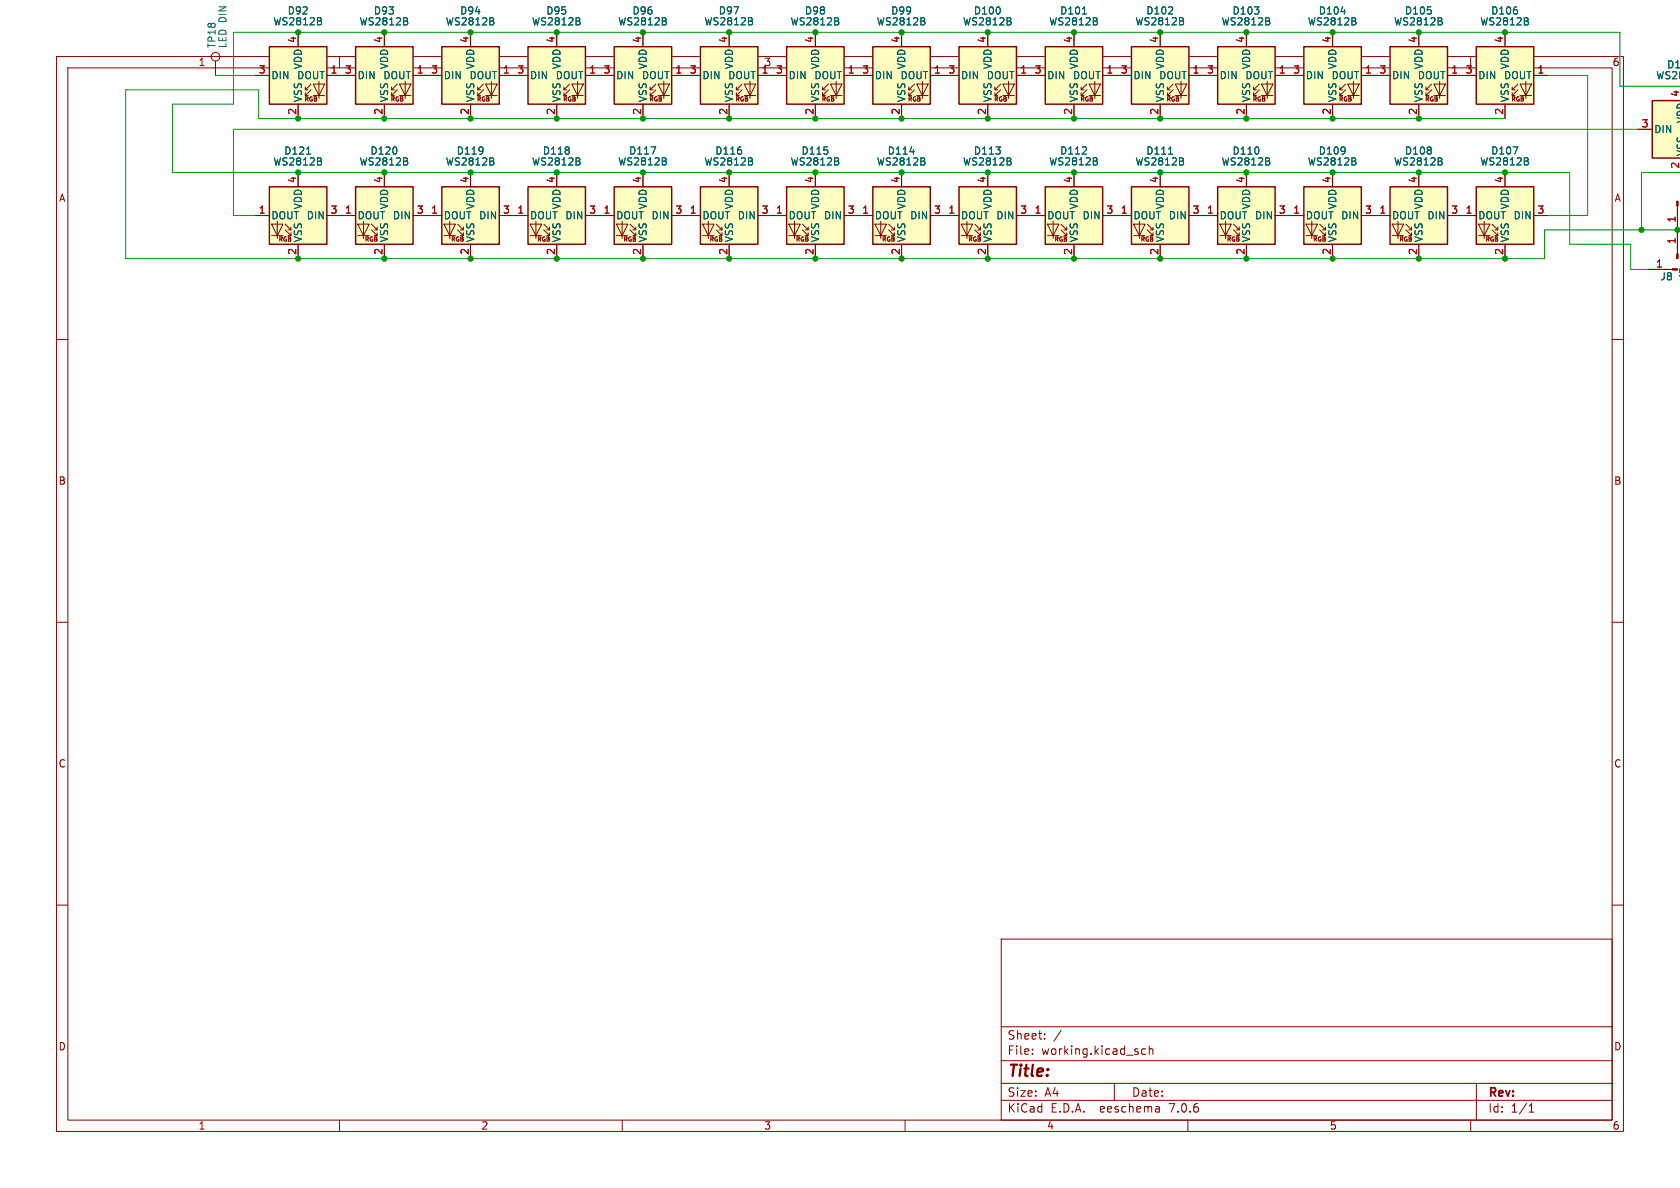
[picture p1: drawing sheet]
<svg xmlns="http://www.w3.org/2000/svg" width="297mm" height="210mm" viewBox="0 0 297 210" stroke-linecap="round" stroke-linejoin="round" font-family="sans-serif">
<g fill="none" stroke="#840000" stroke-width=".18">
<path d="M10 10h277v190h-277zM12 12h273v186h-273zM38.1 10.8v2.5M45.1 13.3h2.5M52.7 5.7v2.6M52.7 18.4v2.6M54 16.9h.5M54 15.9h.5M55 15.9l-1 1v-.5M55 14.9l-1 1v-.5M55.4 14.9h2l-1 2zM55.4 16.9h2"/>
<path d="M56.4 14.4v3M57.8 13.3h5.1M60 10v2M67.9 5.7v2.6M67.9 18.4v2.6M69.2 16.9h.5M69.2 15.9h.5M70.2 15.9l-1 1v-.5M70.2 14.9l-1 1v-.5M70.6 14.9h2l-1 2zM70.6 16.9h2M71.6 14.4v3"/>
<path d="M73 13.3h5.1M83.2 5.7v2.6M83.2 18.4v2.6M84.5 16.9h.5M84.5 15.9h.5M85.3 10.4l.5-.1 .3 .4-.8 .9h.8M85.5 15.9l-1 1v-.5M85.5 14.9l-1 1v-.5M85.9 14.9h2l-1 2zM85.9 16.9h2M86.9 14.4v3M88.3 13.3h5"/>
<path d="M98.4 5.7v2.6M98.4 18.4v2.6M99.7 16.9h.5M99.7 15.9h.5M100.7 15.9l-1 1v-.5M100.7 14.9l-1 1v-.5M101.1 14.9h2l-1 2zM101.1 16.9h2M102.1 14.4v3M103.5 13.3h5.1M110 10v2M113.7 5.7v2.6"/>
<path d="M113.7 18.4v2.6M114.9 16.9h.5M114.9 15.9h.5M116 15.9l-1.1 1v-.5M116 14.9l-1.1 1v-.5M116.3 14.9h2.1l-1.1 2zM116.3 16.9h2.1M117.3 14.4v3M118.7 13.3h5.1M128.9 5.7v2.6M128.9 18.4v2.6M130.2 16.9h.5"/>
<path d="M130.2 15.9h.5M131.2 15.9l-1 1v-.5M131.2 14.9l-1 1v-.5M131.6 14.9h2l-1 2zM131.6 16.9h2M132.6 14.4v3M134 13.3h5.1M144.1 5.7v2.6M144.1 18.4v2.6M145.4 16.9h.5M145.4 15.9h.5M146.4 15.9l-1 1v-.5"/>
<path d="M146.4 14.9l-1 1v-.5M146.8 14.9h2l-1 2zM146.8 16.9h2M147.8 14.4v3M149.2 13.3h5.1M159.4 5.7v2.6M159.4 18.4v2.6M160.7 16.9h.5M160.7 15.9h.5M161.7 15.9l-1 1v-.5M161.7 14.9l-1 1v-.5M162.1 14.9h2l-1 2z"/>
<path d="M162.1 16.9h2M163.1 14.4v3M164.5 13.3h5M174.6 5.7v2.6M174.6 18.4v2.6M175.9 16.9h.5M175.9 15.9h.5M176.9 15.9l-1 1v-.5M176.9 14.9l-1 1v-.5M177.3 14.9h2l-1 2zM177.3 16.9h2M178.3 14.4v3"/>
<path d="M179.7 13.3h5.1M189.9 5.7v2.6M189.9 18.4v2.6M191.1 16.9h.5M191.1 15.9h.5M192.2 15.9l-1.1 1v-.5M192.2 14.9l-1.1 1v-.5M192.5 14.9h2.1l-1.1 2zM192.5 16.9h2.1M193.5 14.4v3M194.9 13.3h5.1M205.1 5.7v2.6"/>
<path d="M205.1 18.4v2.6M206.4 16.9h.5M206.4 15.9h.5M207.4 15.9l-1 1v-.5M207.4 14.9l-1 1v-.5M207.8 14.9h2l-1 2zM207.8 16.9h2M208.8 14.4v3M210 10v2M210.2 13.3h5.1M220.3 5.7v2.6M220.3 18.4v2.6"/>
<path d="M221.6 16.9h.5M221.6 15.9h.5M222.6 15.9l-1 1v-.5M222.6 14.9l-1 1v-.5M223 14.9h2l-1 2zM223 16.9h2M224 14.4v3M225.4 13.3h5.1M235.6 5.7v2.6M235.6 18.4v2.6M236.9 16.9h.5M236.9 15.9h.5"/>
<path d="M237.9 15.9l-1 1v-.5M237.9 14.9l-1 1v-.5M238.3 14.9h2l-1 2zM238.3 16.9h2M239.3 14.4v3M240.7 13.3h5M250.8 5.7v2.6M250.8 18.4v2.6M252.1 16.9h.5M252.1 15.9h.5M253.1 15.9l-1 1v-.5M253.1 14.9l-1 1v-.5"/>
<path d="M253.5 14.9h2l-1 2zM253.5 16.9h2M254.5 14.4v3M255.9 13.3h5.1M260 10v2M266.1 5.7v2.6M266.1 18.4v2.6M267.3 16.9h.5M267.3 15.9h.5M268.4 15.9l-1.1 1v-.5M268.4 14.9l-1.1 1v-.5M268.7 14.9h2.1l-1.1 2z"/>
<path d="M268.7 16.9h2.1M269.7 14.4v3M271.1 13.3h2.6M45.1 38.1h2.5M48 39.6h2l-1 2.1zM49 39.1v3.1M50.4 39.6l1 1v-.5M52.7 30.5v2.5M57.8 38.1h5.1M63.2 39.6h2.1l-1 2.1zM64.3 39.1v3.1M65.7 39.6l1 1v-.5"/>
<path d="M67.9 30.5v2.5M73 38.1h5.1M78.5 39.6h2l-1 2.1zM79.5 39.1v3.1M80.9 39.6l1 1v-.5M83.2 30.5v2.5M88.3 38.1h5M93.7 39.6h2.1l-1.1 2.1zM94.7 39.1v3.1M96.1 39.6l1.1 1v-.5M98.4 30.5v2.5M103.5 38.1h5.1"/>
<path d="M109 39.6h2l-1 2.1zM110 39.1v3.1M111.4 39.6l1 1v-.5M113.7 30.5v2.5M118.7 38.1h5.1M124.2 39.6h2l-1 2.1zM125.2 39.1v3.1M126.6 39.6l1 1v-.5M128.9 30.5v2.5M134 38.1h5.1M139.4 39.6h2.1l-1 2.1zM140.5 39.1v3.1"/>
<path d="M141.9 39.6l1 1v-.5M144.1 30.5v2.5M149.2 38.1h5.1M154.7 39.6h2l-1 2.1zM155.7 39.1v3.1M157.1 39.6l1 1v-.5M159.4 30.5v2.5M164.5 38.1h5M169.9 39.6h2.1l-1.1 2.1zM170.9 39.1v3.1M172.3 39.6l1.1 1v-.5M174.6 30.5v2.5"/>
<path d="M179.7 38.1h5.1M185.2 39.6h2l-1 2.1zM186.2 39.1v3.1M187.6 39.6l1 1v-.5M189.9 30.5v2.5M194.9 38.1h5.1M200.4 39.6h2l-1 2.1zM201.4 39.1v3.1M202.8 39.6l1 1v-.5M205.1 30.5v2.5M210.2 38.1h5.1M215.6 39.6h2.1l-1 2.1z"/>
<path d="M216.7 39.1v3.1M218.1 39.6l1 1v-.5M220.3 30.5v2.5M225.4 38.1h5.1M230.9 39.6h2l-1 2.1zM231.9 39.1v3.1M233.3 39.6l1 1v-.5M235.6 30.5v2.5M240.7 38.1h5M246.1 39.6h2.1l-1.1 2.1zM247.1 39.1v3.1M248.5 39.6l1.1 1v-.5"/>
<path d="M250.8 30.5v2.5M255.9 38.1h5.1M261.4 39.6h2l-1 2.1zM262.4 39.1v3.1M263.8 39.6l1 1v-.5M266.1 30.5v2.5M271.1 38.1h2.6M289.6 22.9h2.5M296.5 36.4v8.5M10 60h2M48 41.7h2M50.4 40.6l1 1.1v-.6"/>
<path d="M50.9 41.7h.5M50.9 40.6h.5M52.7 43.2v2.5M63.2 41.7h2.1M65.7 40.6l1 1.1v-.6M66.2 41.7h.5M66.2 40.6h.5M67.9 43.2v2.5M78.5 41.7h2M80.9 40.6l1 1.1v-.6M81.4 41.7h.5M81.4 40.6h.5"/>
<path d="M83.2 43.2v2.5M93.7 41.7h2.1M96.1 40.6l1.1 1.1v-.6M96.6 41.7h.6M96.6 40.6h.6M98.4 43.2v2.5M109 41.7h2M111.4 40.6l1 1.1v-.6M111.9 41.7h.5M111.9 40.6h.5M113.7 43.2v2.5M124.2 41.7h2"/>
<path d="M126.6 40.6l1 1.1v-.6M127.1 41.7h.5M127.1 40.6h.5M128.9 43.2v2.5M139.4 41.7h2.1M141.9 40.6l1 1.1v-.6M142.4 41.7h.5M142.4 40.6h.5M144.1 43.2v2.5M154.7 41.7h2M157.1 40.6l1 1.1v-.6M157.6 41.7h.5"/>
<path d="M157.6 40.6h.5M159.4 43.2v2.5M169.9 41.7h2.1M172.3 40.6l1.1 1.1v-.6M172.8 41.7h.6M172.8 40.6h.6M174.6 43.2v2.5M185.2 41.7h2M187.6 40.6l1 1.1v-.6M188.1 41.7h.5M188.1 40.6h.5M189.9 43.2v2.5"/>
<path d="M200.4 41.7h2M202.8 40.6l1 1.1v-.6M203.3 41.7h.5M203.3 40.6h.5M205.1 43.2v2.5M215.6 41.7h2.1M218.1 40.6l1 1.1v-.6M218.6 41.7h.5M218.6 40.6h.5M220.3 43.2v2.5M230.9 41.7h2M233.3 40.6l1 1.1v-.6"/>
<path d="M233.8 41.7h.5M233.8 40.6h.5M235.6 43.2v2.5M246.1 41.7h2.1M248.5 40.6l1.1 1.1v-.6M249 41.7h.6M249 40.6h.6M250.8 43.2v2.5M261.4 41.7h2M263.8 40.6l1 1.1v-.6M264.3 41.7h.5M264.3 40.6h.5"/>
<path d="M266.1 43.2v2.5M285 60h2M291.5 47.6h4.2M10 110h2M285 110h2M10 160h2M285 160h2M177 166h108v32h-108zM60 198v2M110 198v2M160 198v2M177 194.5h108"/>
<path d="M177 191.5h108M177 187.5h108M177 181.5h108M182.5 186.3v.1M182.5 185.5v.1M184.7 183.6v.1M184.7 182.8v.1M187.6 182.1l-1.3 2M197 191.5v3M202.5 185.5l-.4-.1-.3 .3v.4l.2 .2h.5M203.2 185.5l.2-.1 .3 .1 .1 .9M203.2 184.9v1.5"/>
<path d="M204.9 195.7l.1 .9M205 196.5l-.2 .1M205 196h-.2M210 198v2M260 198v2M261 191.5v6.5M270.3 196.6h.9M270.3 195.5l.4-.4v1.5"/>
<circle cx="38.1" cy="10" r=".76"/>
</g>
<g fill="#ffffc2" stroke="#ffffc2" stroke-width=".18">
<path d="M123.8 8.3h10.2v10.1h-10.2z"/>
<path d="M78.1 33h10.2v10.2h-10.2z"/>
<path d="M62.9 8.3h10.1v10.1h-10.1z"/>
<path d="M154.3 33h10.2v10.2h-10.2z"/>
<path d="M139.1 33h10.1v10.2h-10.1z"/>
<path d="M108.6 33h10.1v10.2h-10.1z"/>
<path d="M215.3 8.3h10.1v10.1h-10.1z"/>
<path d="M215.3 33h10.1v10.2h-10.1z"/>
<path d="M139.1 8.3h10.1v10.1h-10.1z"/>
<path d="M169.5 8.3h10.2v10.1h-10.2z"/>
<path d="M169.5 33h10.2v10.2h-10.2z"/>
<path d="M200 33h10.2v10.2h-10.2z"/>
<path d="M184.8 8.3h10.1v10.1h-10.1z"/>
<path d="M123.8 33h10.2v10.2h-10.2z"/>
<path d="M184.8 33h10.1v10.2h-10.1z"/>
<path d="M78.1 8.3h10.2v10.1h-10.2z"/>
<path d="M292.1 17.8h5v10.1h-5z"/>
<path d="M108.6 8.3h10.1v10.1h-10.1z"/>
<path d="M200 8.3h10.2v10.1h-10.2z"/>
<path d="M93.3 33h10.2v10.2h-10.2z"/>
<path d="M93.3 8.3h10.2v10.1h-10.2z"/>
<path d="M154.3 8.3h10.2v10.1h-10.2z"/>
<path d="M47.6 8.3h10.2v10.1h-10.2z"/>
<path d="M47.6 33h10.2v10.2h-10.2z"/>
<path d="M62.9 33h10.1v10.2h-10.1z"/>
<path d="M261 33h10.1v10.2h-10.1z"/>
<path d="M261 8.3h10.1v10.1h-10.1z"/>
<path d="M230.5 8.3h10.2v10.1h-10.2z"/>
<path d="M245.7 8.3h10.2v10.1h-10.2z"/>
<path d="M245.7 33h10.2v10.2h-10.2z"/>
<path d="M230.5 33h10.2v10.2h-10.2z"/>
</g>
<g fill="none" stroke="#840000" stroke-width=".25">
<path d="M47.6 8.3h10.2v10.1h-10.2zM62.9 8.3h10.1v10.1h-10.1zM78.1 8.3h10.2v10.1h-10.2zM93.3 8.3h10.2v10.1h-10.2zM108.6 8.3h10.1v10.1h-10.1zM123.8 8.3h10.2v10.1h-10.2zM139.1 8.3h10.1v10.1h-10.1zM154.3 8.3h10.2v10.1h-10.2zM169.5 8.3h10.2v10.1h-10.2zM184.8 8.3h10.1v10.1h-10.1zM200 8.3h10.2v10.1h-10.2zM215.3 8.3h10.1v10.1h-10.1z"/>
<path d="M230.5 8.3h10.2v10.1h-10.2zM245.7 8.3h10.2v10.1h-10.2zM261 8.3h10.1v10.1h-10.1zM297.1 17.8h-5v10.1h5M47.6 33h10.2v10.2h-10.2zM62.9 33h10.1v10.2h-10.1zM78.1 33h10.2v10.2h-10.2zM93.3 33h10.2v10.2h-10.2zM108.6 33h10.1v10.2h-10.1zM123.8 33h10.2v10.2h-10.2zM139.1 33h10.1v10.2h-10.1zM154.3 33h10.2v10.2h-10.2z"/>
<path d="M169.5 33h10.2v10.2h-10.2zM184.8 33h10.1v10.2h-10.1zM200 33h10.2v10.2h-10.2zM215.3 33h10.1v10.2h-10.1zM230.5 33h10.2v10.2h-10.2zM245.7 33h10.2v10.2h-10.2zM261 33h10.1v10.2h-10.1z"/>
</g>
<g fill="none" stroke="#006464" stroke-width=".18">
<path d="M56.7 3.8l.1 .2-.1 .3M56.7 3.2v.4M72 3.8l.1 .2-.1 .3M72 3.3v.3M87.2 3.8l.1 .2-.1 .3M87.2 3.3v.3M102.4 3.8l.2 .2-.2 .3M102.4 3.3v.3M117.7 3.8l.1 .2-.1 .3M117.7 3.3v.3M132.9 3.8l.1 .2-.1 .3M132.9 3.2v.4"/>
<path d="M148.2 3.8l.1 .2-.1 .3M148.2 3.3v.3M163.4 3.8l.1 .2-.1 .3M163.4 3.3v.3M178.6 3.8l.2 .2-.2 .3M178.6 3.3v.3M191.3 2.5h.8M193.9 3.8l.1 .2-.1 .3M193.9 3.3v.3M209.1 3.8l.1 .2-.1 .3M209.1 3.2v.4M224.4 3.8l.1 .2-.1 .3"/>
<path d="M224.4 3.3v.3M237.1 2.1h.8M239.6 3.8l.1 .2-.1 .3M239.6 3.3v.3M254.8 3.8l.2 .2-.2 .3M254.8 3.3v.3M270.1 3.8l.1 .2-.1 .3M270.1 3.3v.3M297 18.4l-.4 .2-.1 .5h.6M297 19.6l-.4 .3-.1 .5h.6M297 19.6h.1M297 18.4h.1"/>
<path d="M54.2 27.2h.7M56.7 28.6l.1 .1-.1 .4M56.7 28v.4M72 28.6l.1 .1-.1 .4M72 28v.4M87.2 28.6l.1 .1-.1 .4M87.2 28v.4M102.4 28.6l.2 .1-.2 .4M102.4 28v.4M115.1 26h.8l-.5 1.2M117.7 28.5l.1 .2-.1 .4M117.7 28v.4"/>
<path d="M132.9 28.6l.1 .1-.1 .4M132.9 28v.4M148.2 28.6l.1 .1-.1 .4M148.2 28v.4M160.9 26.8h.8M163.4 28.6l.1 .1-.1 .4M163.4 28v.4M178.6 28.6l.2 .1-.2 .4M178.6 28v.4M193.9 28.5l.1 .2-.1 .4M193.9 28v.4M206.6 27.2h.7"/>
<path d="M209.1 28.6l.1 .1-.1 .4M209.1 28v.4M224.4 28.6l.1 .1-.1 .4M224.4 28v.4M239.6 28.6l.1 .1-.1 .4M239.6 28v.4M254.8 28.6l.2 .1-.2 .4M254.8 28v.4M267.5 26h.8l-.5 1.2M270.1 28.5l.1 .2-.1 .4M270.1 28v.4M296.5 26.6l.6 .2"/>
<path d="M296.5 20.8l.6 .2M296.6 25.5v.6l.3 .2 .2-.2M296.6 24.3v.6l.3 .1 .2-.1M297.1 27.3l-.6 .2M297.1 21.5l-.6 .1"/>
</g>
<g fill="#840000" stroke="#840000" stroke-width=".18">
<path d="M296.4 35.6h.3v.8h-.3z"/>
<path d="M295.7 47.5h.8v.3h-.8z"/>
<path d="M296.4 44.9h.3v.8h-.3z"/>
</g>
<path d="M38.1 13.3h7M273.7 13.3h7v24.8h-7M297.1 15.2h-10.7v-9.5h-245.1v12.7h-10.8v12.1h247v12.7h10.8v4.4h3.2M266.1 21h-220.4v-5.1h-23.5v29.8h250.8v-5.1h23.5M289.6 22.9h-248.3v15.2h3.8M297.1 30.5h-6.9v10.1" fill="none" stroke="#009600" stroke-width=".18"/>
<g fill="#009600" stroke="#009600" stroke-width=".18">
<circle cx="144.1" cy="21" r=".46"/>
<circle cx="159.4" cy="21" r=".46"/>
<circle cx="159.4" cy="30.5" r=".46"/>
<circle cx="98.4" cy="30.5" r=".46"/>
<circle cx="113.7" cy="45.7" r=".46"/>
<circle cx="113.7" cy="30.5" r=".46"/>
<circle cx="98.4" cy="45.7" r=".46"/>
<circle cx="128.9" cy="21" r=".46"/>
<circle cx="144.1" cy="30.5" r=".46"/>
<circle cx="144.1" cy="5.7" r=".46"/>
<circle cx="128.9" cy="30.5" r=".46"/>
<circle cx="113.7" cy="21" r=".46"/>
<circle cx="128.9" cy="45.7" r=".46"/>
<circle cx="113.7" cy="5.7" r=".46"/>
<circle cx="128.9" cy="5.7" r=".46"/>
<circle cx="159.4" cy="5.7" r=".46"/>
<circle cx="174.6" cy="5.7" r=".46"/>
<circle cx="144.1" cy="45.7" r=".46"/>
<circle cx="159.4" cy="45.7" r=".46"/>
<circle cx="174.6" cy="45.7" r=".46"/>
<circle cx="205.1" cy="45.7" r=".46"/>
<circle cx="220.3" cy="45.7" r=".46"/>
<circle cx="235.6" cy="45.7" r=".46"/>
<circle cx="189.9" cy="45.7" r=".46"/>
<circle cx="205.1" cy="21" r=".46"/>
<circle cx="220.3" cy="5.7" r=".46"/>
<circle cx="205.1" cy="5.7" r=".46"/>
<circle cx="189.9" cy="30.5" r=".46"/>
<circle cx="174.6" cy="21" r=".46"/>
<circle cx="174.6" cy="30.5" r=".46"/>
<circle cx="205.1" cy="30.5" r=".46"/>
<circle cx="235.6" cy="30.5" r=".46"/>
<circle cx="189.9" cy="5.7" r=".46"/>
<circle cx="189.9" cy="21" r=".46"/>
<circle cx="83.2" cy="45.7" r=".46"/>
<circle cx="83.2" cy="30.5" r=".46"/>
<circle cx="67.9" cy="5.7" r=".46"/>
<circle cx="52.7" cy="21" r=".46"/>
<circle cx="67.9" cy="21" r=".46"/>
<circle cx="83.2" cy="5.7" r=".46"/>
<circle cx="83.2" cy="21" r=".46"/>
<circle cx="98.4" cy="5.7" r=".46"/>
<circle cx="52.7" cy="45.7" r=".46"/>
<circle cx="52.7" cy="30.5" r=".46"/>
<circle cx="52.7" cy="5.7" r=".46"/>
<circle cx="98.4" cy="21" r=".46"/>
<circle cx="67.9" cy="45.7" r=".46"/>
<circle cx="67.9" cy="30.5" r=".46"/>
<circle cx="250.8" cy="21" r=".46"/>
<circle cx="220.3" cy="30.5" r=".46"/>
<circle cx="220.3" cy="21" r=".46"/>
<circle cx="266.1" cy="5.7" r=".46"/>
<circle cx="250.8" cy="5.7" r=".46"/>
<circle cx="235.6" cy="5.7" r=".46"/>
<circle cx="235.6" cy="21" r=".46"/>
<circle cx="250.8" cy="30.5" r=".46"/>
<circle cx="250.8" cy="45.7" r=".46"/>
<circle cx="266.1" cy="30.5" r=".46"/>
<circle cx="266.1" cy="45.7" r=".46"/>
<circle cx="290.2" cy="40.6" r=".46"/>
<circle cx="296.5" cy="40.6" r=".46"/>
</g>
<text font-size="2.8" fill="#840000" x="178" y="190.9">Title:</text>
<g font-size="2.1" fill="#840000">
<text x="178" y="184">Sheet:</text>
<text x="178" y="186.7">File:</text>
<text x="184.1" y="186.7">working.kicad_sch</text>
<text x="178" y="196.9">KiCad</text>
<text x="178" y="194.1">Size:</text>
<text x="184.7" y="194.1">A4</text>
<text x="185.7" y="196.9">E.D.A.</text>
<text x="194.6" y="196.9">eeschema</text>
<text x="200" y="194.1">Date:</text>
<text x="207" y="196.9">7.0.6</text>
<text x="263" y="194.3">Rev:</text>
<text x="263" y="196.9">Id:</text>
<text x="267.1" y="196.9">1/1</text>
</g>
<g font-size="1.8" fill="#006464">
<text x="48.2" y="4.7">WS2812B</text>
<text x="50.8" y="2.8">D92</text>
<text x="63.5" y="4.7">WS2812B</text>
<text x="66" y="2.8">D93</text>
<text x="78.7" y="4.7">WS2812B</text>
<text x="81.2" y="2.8">D94</text>
<text x="93.9" y="4.7">WS2812B</text>
<text x="96.5" y="2.8">D95</text>
<text x="109.2" y="4.7">WS2812B</text>
<text x="111.7" y="2.8">D96</text>
<text x="124.4" y="4.7">WS2812B</text>
<text x="127" y="2.8">D97</text>
<text x="139.7" y="4.7">WS2812B</text>
<text x="142.2" y="2.8">D98</text>
<text x="154.9" y="4.7">WS2812B</text>
<text x="157.4" y="2.8">D99</text>
<text x="170.1" y="4.7">WS2812B</text>
<text x="172.1" y="2.8">D100</text>
<text x="185.4" y="4.7">WS2812B</text>
<text x="187.3" y="2.8">D101</text>
<text x="200.6" y="4.7">WS2812B</text>
<text x="202.6" y="2.8">D102</text>
<text x="215.9" y="4.7">WS2812B</text>
<text x="217.8" y="2.8">D103</text>
<text x="231.1" y="4.7">WS2812B</text>
<text x="233" y="2.8">D104</text>
<text x="246.3" y="4.7">WS2812B</text>
<text x="248.3" y="2.8">D105</text>
<text x="261.6" y="4.7">WS2812B</text>
<text x="263.5" y="2.8">D106</text>
<text x="38.3" y="8.6" transform="rotate(-90 38.3 8.6)">TP18</text>
<text x="40.2" y="8.6" transform="rotate(-90 40.2 8.6)">LED DIN</text>
<text x="235" y="11.9">5</text>
<text x="47.9" y="14.2">DIN</text>
<text x="52.4" y="14.2">DOUT</text>
<text x="53.6" y="12.3" transform="rotate(-90 53.6 12.3)">VDD</text>
<text x="63.1" y="14.2">DIN</text>
<text x="67.7" y="14.2">DOUT</text>
<text x="68.8" y="12.3" transform="rotate(-90 68.8 12.3)">VDD</text>
<text x="78.4" y="14.2">DIN</text>
<text x="82.9" y="14.2">DOUT</text>
<text x="84" y="12.3" transform="rotate(-90 84 12.3)">VDD</text>
<text x="93.6" y="14.2">DIN</text>
<text x="98.1" y="14.2">DOUT</text>
<text x="99.3" y="12.3" transform="rotate(-90 99.3 12.3)">VDD</text>
<text x="108.8" y="14.2">DIN</text>
<text x="113.4" y="14.2">DOUT</text>
<text x="114.5" y="12.3" transform="rotate(-90 114.5 12.3)">VDD</text>
<text x="124.1" y="14.2">DIN</text>
<text x="128.6" y="14.2">DOUT</text>
<text x="129.8" y="12.3" transform="rotate(-90 129.8 12.3)">VDD</text>
<text x="139.3" y="14.2">DIN</text>
<text x="143.9" y="14.2">DOUT</text>
<text x="145" y="12.3" transform="rotate(-90 145 12.3)">VDD</text>
<text x="154.6" y="14.2">DIN</text>
<text x="159.1" y="14.2">DOUT</text>
<text x="160.2" y="12.3" transform="rotate(-90 160.2 12.3)">VDD</text>
<text x="169.8" y="14.2">DIN</text>
<text x="174.3" y="14.2">DOUT</text>
<text x="175.5" y="12.3" transform="rotate(-90 175.5 12.3)">VDD</text>
<text x="185" y="14.2">DIN</text>
<text x="189.6" y="14.2">DOUT</text>
<text x="190.7" y="12.3" transform="rotate(-90 190.7 12.3)">VDD</text>
<text x="200.3" y="14.2">DIN</text>
<text x="204.8" y="14.2">DOUT</text>
<text x="206" y="12.3" transform="rotate(-90 206 12.3)">VDD</text>
<text x="215.5" y="14.2">DIN</text>
<text x="220.1" y="14.2">DOUT</text>
<text x="221.2" y="12.3" transform="rotate(-90 221.2 12.3)">VDD</text>
<text x="230.8" y="14.2">DIN</text>
<text x="235.3" y="14.2">DOUT</text>
<text x="236.4" y="12.3" transform="rotate(-90 236.4 12.3)">VDD</text>
<text x="246" y="14.2">DIN</text>
<text x="250.5" y="14.2">DOUT</text>
<text x="251.7" y="12.3" transform="rotate(-90 251.7 12.3)">VDD</text>
<text x="261.2" y="14.2">DIN</text>
<text x="265.8" y="14.2">DOUT</text>
<text x="266.9" y="12.3" transform="rotate(-90 266.9 12.3)">VDD</text>
<text x="292.7" y="14.2">WS281</text>
<text x="294.6" y="12.3">D122</text>
<text x="53.6" y="18.2" transform="rotate(-90 53.6 18.2)">VSS</text>
<text x="68.8" y="18.2" transform="rotate(-90 68.8 18.2)">VSS</text>
<text x="84" y="18.2" transform="rotate(-90 84 18.2)">VSS</text>
<text x="99.3" y="18.2" transform="rotate(-90 99.3 18.2)">VSS</text>
<text x="114.5" y="18.2" transform="rotate(-90 114.5 18.2)">VSS</text>
<text x="129.8" y="18.2" transform="rotate(-90 129.8 18.2)">VSS</text>
<text x="145" y="18.2" transform="rotate(-90 145 18.2)">VSS</text>
<text x="160.2" y="18.2" transform="rotate(-90 160.2 18.2)">VSS</text>
<text x="175.5" y="18.2" transform="rotate(-90 175.5 18.2)">VSS</text>
<text x="190.7" y="18.2" transform="rotate(-90 190.7 18.2)">VSS</text>
<text x="206" y="18.2" transform="rotate(-90 206 18.2)">VSS</text>
<text x="221.2" y="18.2" transform="rotate(-90 221.2 18.2)">VSS</text>
<text x="236.4" y="18.2" transform="rotate(-90 236.4 18.2)">VSS</text>
<text x="251.7" y="18.2" transform="rotate(-90 251.7 18.2)">VSS</text>
<text x="266.9" y="18.2" transform="rotate(-90 266.9 18.2)">VSS</text>
<text x="292.4" y="23.7">DIN</text>
<text x="48.2" y="29.5">WS2812B</text>
<text x="50.2" y="27.5">D121</text>
<text x="63.5" y="29.5">WS2812B</text>
<text x="65.4" y="27.5">D120</text>
<text x="78.7" y="29.5">WS2812B</text>
<text x="80.6" y="27.5">D119</text>
<text x="93.9" y="29.5">WS2812B</text>
<text x="95.9" y="27.5">D118</text>
<text x="109.2" y="29.4">WS2812B</text>
<text x="111.1" y="27.5">D117</text>
<text x="124.4" y="29.5">WS2812B</text>
<text x="126.4" y="27.5">D116</text>
<text x="139.7" y="29.5">WS2812B</text>
<text x="141.6" y="27.5">D115</text>
<text x="154.9" y="29.5">WS2812B</text>
<text x="156.8" y="27.5">D114</text>
<text x="170.1" y="29.5">WS2812B</text>
<text x="172.1" y="27.5">D113</text>
<text x="185.4" y="29.4">WS2812B</text>
<text x="187.3" y="27.5">D112</text>
<text x="200.6" y="29.5">WS2812B</text>
<text x="202.6" y="27.5">D111</text>
<text x="215.9" y="29.5">WS2812B</text>
<text x="217.8" y="27.5">D110</text>
<text x="231.1" y="29.5">WS2812B</text>
<text x="233" y="27.5">D109</text>
<text x="246.3" y="29.5">WS2812B</text>
<text x="248.3" y="27.5">D108</text>
<text x="261.6" y="29.4">WS2812B</text>
<text x="263.5" y="27.5">D107</text>
<text x="47.9" y="39">DOUT DIN</text>
<text x="53.6" y="37.1" transform="rotate(-90 53.6 37.1)">VDD</text>
<text x="63.1" y="39">DOUT DIN</text>
<text x="68.8" y="37.1" transform="rotate(-90 68.8 37.1)">VDD</text>
<text x="78.4" y="39">DOUT DIN</text>
<text x="84" y="37.1" transform="rotate(-90 84 37.1)">VDD</text>
<text x="93.6" y="39">DOUT DIN</text>
<text x="99.3" y="37.1" transform="rotate(-90 99.3 37.1)">VDD</text>
<text x="108.8" y="39">DOUT DIN</text>
<text x="114.5" y="37.1" transform="rotate(-90 114.5 37.1)">VDD</text>
<text x="124.1" y="39">DOUT DIN</text>
<text x="129.8" y="37.1" transform="rotate(-90 129.8 37.1)">VDD</text>
<text x="139.3" y="39">DOUT DIN</text>
<text x="145" y="37.1" transform="rotate(-90 145 37.1)">VDD</text>
<text x="154.6" y="39">DOUT DIN</text>
<text x="160.2" y="37.1" transform="rotate(-90 160.2 37.1)">VDD</text>
<text x="169.8" y="39">DOUT DIN</text>
<text x="175.5" y="37.1" transform="rotate(-90 175.5 37.1)">VDD</text>
<text x="185" y="39">DOUT DIN</text>
<text x="190.7" y="37.1" transform="rotate(-90 190.7 37.1)">VDD</text>
<text x="200.3" y="39">DOUT DIN</text>
<text x="206" y="37.1" transform="rotate(-90 206 37.1)">VDD</text>
<text x="215.5" y="39">DOUT DIN</text>
<text x="221.2" y="37.1" transform="rotate(-90 221.2 37.1)">VDD</text>
<text x="230.8" y="39">DOUT DIN</text>
<text x="236.4" y="37.1" transform="rotate(-90 236.4 37.1)">VDD</text>
<text x="246" y="39">DOUT DIN</text>
<text x="251.7" y="37.1" transform="rotate(-90 251.7 37.1)">VDD</text>
<text x="261.2" y="39">DOUT DIN</text>
<text x="266.9" y="37.1" transform="rotate(-90 266.9 37.1)">VDD</text>
<text x="53.6" y="42.9" transform="rotate(-90 53.6 42.9)">VSS</text>
<text x="68.8" y="42.9" transform="rotate(-90 68.8 42.9)">VSS</text>
<text x="84" y="42.9" transform="rotate(-90 84 42.9)">VSS</text>
<text x="99.3" y="42.9" transform="rotate(-90 99.3 42.9)">VSS</text>
<text x="114.5" y="42.9" transform="rotate(-90 114.5 42.9)">VSS</text>
<text x="129.8" y="42.9" transform="rotate(-90 129.8 42.9)">VSS</text>
<text x="145" y="42.9" transform="rotate(-90 145 42.9)">VSS</text>
<text x="160.2" y="42.9" transform="rotate(-90 160.2 42.9)">VSS</text>
<text x="175.5" y="42.9" transform="rotate(-90 175.5 42.9)">VSS</text>
<text x="190.7" y="42.9" transform="rotate(-90 190.7 42.9)">VSS</text>
<text x="206" y="42.9" transform="rotate(-90 206 42.9)">VSS</text>
<text x="221.2" y="42.9" transform="rotate(-90 221.2 42.9)">VSS</text>
<text x="236.4" y="42.9" transform="rotate(-90 236.4 42.9)">VSS</text>
<text x="251.7" y="42.9" transform="rotate(-90 251.7 42.9)">VSS</text>
<text x="266.9" y="42.9" transform="rotate(-90 266.9 42.9)">VSS</text>
<text x="293.4" y="49.8">J8</text>
<text x="296.6" y="49.1">5V</text>
</g>
<g font-size="1.8" fill="#840000">
<text x="35" y="11.9">1</text>
<text x="135" y="11.9">3</text>
<text x="185" y="11.9">4</text>
<text x="285" y="11.9">6</text>
<text x="10.3" y="35.9">A</text>
<text x="285.3" y="35.9">A</text>
<text x="10.3" y="85.9">B</text>
<text x="285.3" y="85.9">B</text>
<text x="10.3" y="135.9">C</text>
<text x="285.3" y="135.9">C</text>
<text x="10.3" y="185.9">D</text>
<text x="285.3" y="185.9">D</text>
<text x="35" y="199.9">1</text>
<text x="85" y="199.9">2</text>
<text x="135" y="199.9">3</text>
<text x="185" y="199.9">4</text>
<text x="235" y="199.9">5</text>
<text x="285" y="199.9">6</text>
</g>
<g font-size="1.8" fill="#a90000">
<text x="52.5" y="7.7" transform="rotate(-90 52.5 7.7)">4</text>
<text x="67.7" y="7.7" transform="rotate(-90 67.7 7.7)">4</text>
<text x="82.9" y="7.7" transform="rotate(-90 82.9 7.7)">4</text>
<text x="98.2" y="7.7" transform="rotate(-90 98.2 7.7)">4</text>
<text x="113.4" y="7.7" transform="rotate(-90 113.4 7.7)">4</text>
<text x="128.7" y="7.7" transform="rotate(-90 128.7 7.7)">4</text>
<text x="143.9" y="7.7" transform="rotate(-90 143.9 7.7)">4</text>
<text x="159.1" y="7.7" transform="rotate(-90 159.1 7.7)">4</text>
<text x="174.4" y="7.7" transform="rotate(-90 174.4 7.7)">4</text>
<text x="189.6" y="7.7" transform="rotate(-90 189.6 7.7)">4</text>
<text x="204.9" y="7.7" transform="rotate(-90 204.9 7.7)">4</text>
<text x="220.1" y="7.7" transform="rotate(-90 220.1 7.7)">4</text>
<text x="235.3" y="7.7" transform="rotate(-90 235.3 7.7)">4</text>
<text x="250.6" y="7.7" transform="rotate(-90 250.6 7.7)">4</text>
<text x="265.8" y="7.7" transform="rotate(-90 265.8 7.7)">4</text>
<text x="45.6" y="13.1">3</text>
<text x="58.3" y="13.1">1</text>
<text x="60.9" y="13.1">3</text>
<text x="73.6" y="13.1">1</text>
<text x="76.1" y="13.1">3</text>
<text x="88.8" y="13.1">1</text>
<text x="91.4" y="13.1">3</text>
<text x="104.1" y="13.1">1</text>
<text x="106.6" y="13.1">3</text>
<text x="119.3" y="13.1">1</text>
<text x="121.8" y="13.1">3</text>
<text x="134.5" y="13.1">1</text>
<text x="137.1" y="13.1">3</text>
<text x="149.8" y="13.1">1</text>
<text x="152.3" y="13.1">3</text>
<text x="165" y="13.1">1</text>
<text x="167.6" y="13.1">3</text>
<text x="180.3" y="13.1">1</text>
<text x="182.8" y="13.1">3</text>
<text x="195.5" y="13.1">1</text>
<text x="198" y="13.1">3</text>
<text x="210.7" y="13.1">1</text>
<text x="213.3" y="13.1">3</text>
<text x="226" y="13.1">1</text>
<text x="228.5" y="13.1">3</text>
<text x="241.2" y="13.1">1</text>
<text x="243.8" y="13.1">3</text>
<text x="256.5" y="13.1">1</text>
<text x="259" y="13.1">3</text>
<text x="271.7" y="13.1">1</text>
<text x="296.9" y="17.2" transform="rotate(-90 296.9 17.2)">4</text>
<text x="52.5" y="20.4" transform="rotate(-90 52.5 20.4)">2</text>
<text x="67.7" y="20.4" transform="rotate(-90 67.7 20.4)">2</text>
<text x="82.9" y="20.4" transform="rotate(-90 82.9 20.4)">2</text>
<text x="98.2" y="20.4" transform="rotate(-90 98.2 20.4)">2</text>
<text x="113.4" y="20.4" transform="rotate(-90 113.4 20.4)">2</text>
<text x="128.7" y="20.4" transform="rotate(-90 128.7 20.4)">2</text>
<text x="143.9" y="20.4" transform="rotate(-90 143.9 20.4)">2</text>
<text x="159.1" y="20.4" transform="rotate(-90 159.1 20.4)">2</text>
<text x="174.4" y="20.4" transform="rotate(-90 174.4 20.4)">2</text>
<text x="189.6" y="20.4" transform="rotate(-90 189.6 20.4)">2</text>
<text x="204.9" y="20.4" transform="rotate(-90 204.9 20.4)">2</text>
<text x="220.1" y="20.4" transform="rotate(-90 220.1 20.4)">2</text>
<text x="235.3" y="20.4" transform="rotate(-90 235.3 20.4)">2</text>
<text x="250.6" y="20.4" transform="rotate(-90 250.6 20.4)">2</text>
<text x="265.8" y="20.4" transform="rotate(-90 265.8 20.4)">2</text>
<text x="290.1" y="22.6">3</text>
<text x="296.9" y="29.9" transform="rotate(-90 296.9 29.9)">2</text>
<text x="52.5" y="32.5" transform="rotate(-90 52.5 32.5)">4</text>
<text x="67.7" y="32.5" transform="rotate(-90 67.7 32.5)">4</text>
<text x="82.9" y="32.5" transform="rotate(-90 82.9 32.5)">4</text>
<text x="98.2" y="32.5" transform="rotate(-90 98.2 32.5)">4</text>
<text x="113.4" y="32.5" transform="rotate(-90 113.4 32.5)">4</text>
<text x="128.7" y="32.5" transform="rotate(-90 128.7 32.5)">4</text>
<text x="143.9" y="32.5" transform="rotate(-90 143.9 32.5)">4</text>
<text x="159.1" y="32.5" transform="rotate(-90 159.1 32.5)">4</text>
<text x="174.4" y="32.5" transform="rotate(-90 174.4 32.5)">4</text>
<text x="189.6" y="32.5" transform="rotate(-90 189.6 32.5)">4</text>
<text x="204.9" y="32.5" transform="rotate(-90 204.9 32.5)">4</text>
<text x="220.1" y="32.5" transform="rotate(-90 220.1 32.5)">4</text>
<text x="235.3" y="32.5" transform="rotate(-90 235.3 32.5)">4</text>
<text x="250.6" y="32.5" transform="rotate(-90 250.6 32.5)">4</text>
<text x="265.8" y="32.5" transform="rotate(-90 265.8 32.5)">4</text>
<text x="45.6" y="37.8">1</text>
<text x="58.3" y="37.8">3</text>
<text x="60.9" y="37.8">1</text>
<text x="73.6" y="37.8">3</text>
<text x="76.1" y="37.8">1</text>
<text x="88.8" y="37.8">3</text>
<text x="91.4" y="37.8">1</text>
<text x="104.1" y="37.8">3</text>
<text x="106.6" y="37.8">1</text>
<text x="119.3" y="37.8">3</text>
<text x="121.8" y="37.8">1</text>
<text x="134.5" y="37.8">3</text>
<text x="137.1" y="37.8">1</text>
<text x="149.8" y="37.8">3</text>
<text x="152.3" y="37.8">1</text>
<text x="165" y="37.8">3</text>
<text x="167.6" y="37.8">1</text>
<text x="180.3" y="37.8">3</text>
<text x="182.8" y="37.8">1</text>
<text x="195.5" y="37.8">3</text>
<text x="198" y="37.8">1</text>
<text x="210.7" y="37.8">3</text>
<text x="213.3" y="37.8">1</text>
<text x="226" y="37.8">3</text>
<text x="228.5" y="37.8">1</text>
<text x="241.2" y="37.8">3</text>
<text x="243.8" y="37.8">1</text>
<text x="256.5" y="37.8">3</text>
<text x="259" y="37.8">1</text>
<text x="271.7" y="37.8">3</text>
<text x="296.3" y="39.4" transform="rotate(-90 296.3 39.4)">1</text>
<text x="52.5" y="45.2" transform="rotate(-90 52.5 45.2)">2</text>
<text x="67.7" y="45.2" transform="rotate(-90 67.7 45.2)">2</text>
<text x="82.9" y="45.2" transform="rotate(-90 82.9 45.2)">2</text>
<text x="98.2" y="45.2" transform="rotate(-90 98.2 45.2)">2</text>
<text x="113.4" y="45.2" transform="rotate(-90 113.4 45.2)">2</text>
<text x="128.7" y="45.2" transform="rotate(-90 128.7 45.2)">2</text>
<text x="143.9" y="45.2" transform="rotate(-90 143.9 45.2)">2</text>
<text x="159.1" y="45.2" transform="rotate(-90 159.1 45.2)">2</text>
<text x="174.4" y="45.2" transform="rotate(-90 174.4 45.2)">2</text>
<text x="189.6" y="45.2" transform="rotate(-90 189.6 45.2)">2</text>
<text x="204.9" y="45.2" transform="rotate(-90 204.9 45.2)">2</text>
<text x="220.1" y="45.2" transform="rotate(-90 220.1 45.2)">2</text>
<text x="235.3" y="45.2" transform="rotate(-90 235.3 45.2)">2</text>
<text x="250.6" y="45.2" transform="rotate(-90 250.6 45.2)">2</text>
<text x="265.8" y="45.2" transform="rotate(-90 265.8 45.2)">2</text>
<text x="292.7" y="47.4">1</text>
<text x="296.3" y="43.3" transform="rotate(-90 296.3 43.3)">1</text>
</g>
<g font-size="1.1" fill="#840000">
<text x="53.7" y="18.1">RGB</text>
<text x="68.9" y="18.1">RGB</text>
<text x="84.2" y="18.1">RGB</text>
<text x="99.4" y="18.1">RGB</text>
<text x="114.7" y="18.1">RGB</text>
<text x="129.9" y="18.1">RGB</text>
<text x="145.1" y="18.1">RGB</text>
<text x="160.4" y="18.1">RGB</text>
<text x="175.6" y="18.1">RGB</text>
<text x="190.9" y="18.1">RGB</text>
<text x="206.1" y="18.1">RGB</text>
<text x="221.3" y="18.1">RGB</text>
<text x="236.6" y="18.1">RGB</text>
<text x="251.8" y="18.1">RGB</text>
<text x="267.1" y="18.1">RGB</text>
<text x="49.1" y="42.9">RGB</text>
<text x="64.4" y="42.9">RGB</text>
<text x="79.6" y="42.9">RGB</text>
<text x="94.8" y="42.9">RGB</text>
<text x="110.1" y="42.9">RGB</text>
<text x="125.3" y="42.9">RGB</text>
<text x="140.6" y="42.9">RGB</text>
<text x="155.8" y="42.9">RGB</text>
<text x="171" y="42.9">RGB</text>
<text x="186.3" y="42.9">RGB</text>
<text x="201.5" y="42.9">RGB</text>
<text x="216.8" y="42.9">RGB</text>
<text x="232" y="42.9">RGB</text>
<text x="247.2" y="42.9">RGB</text>
<text x="262.5" y="42.9">RGB</text>
</g>
</svg>
